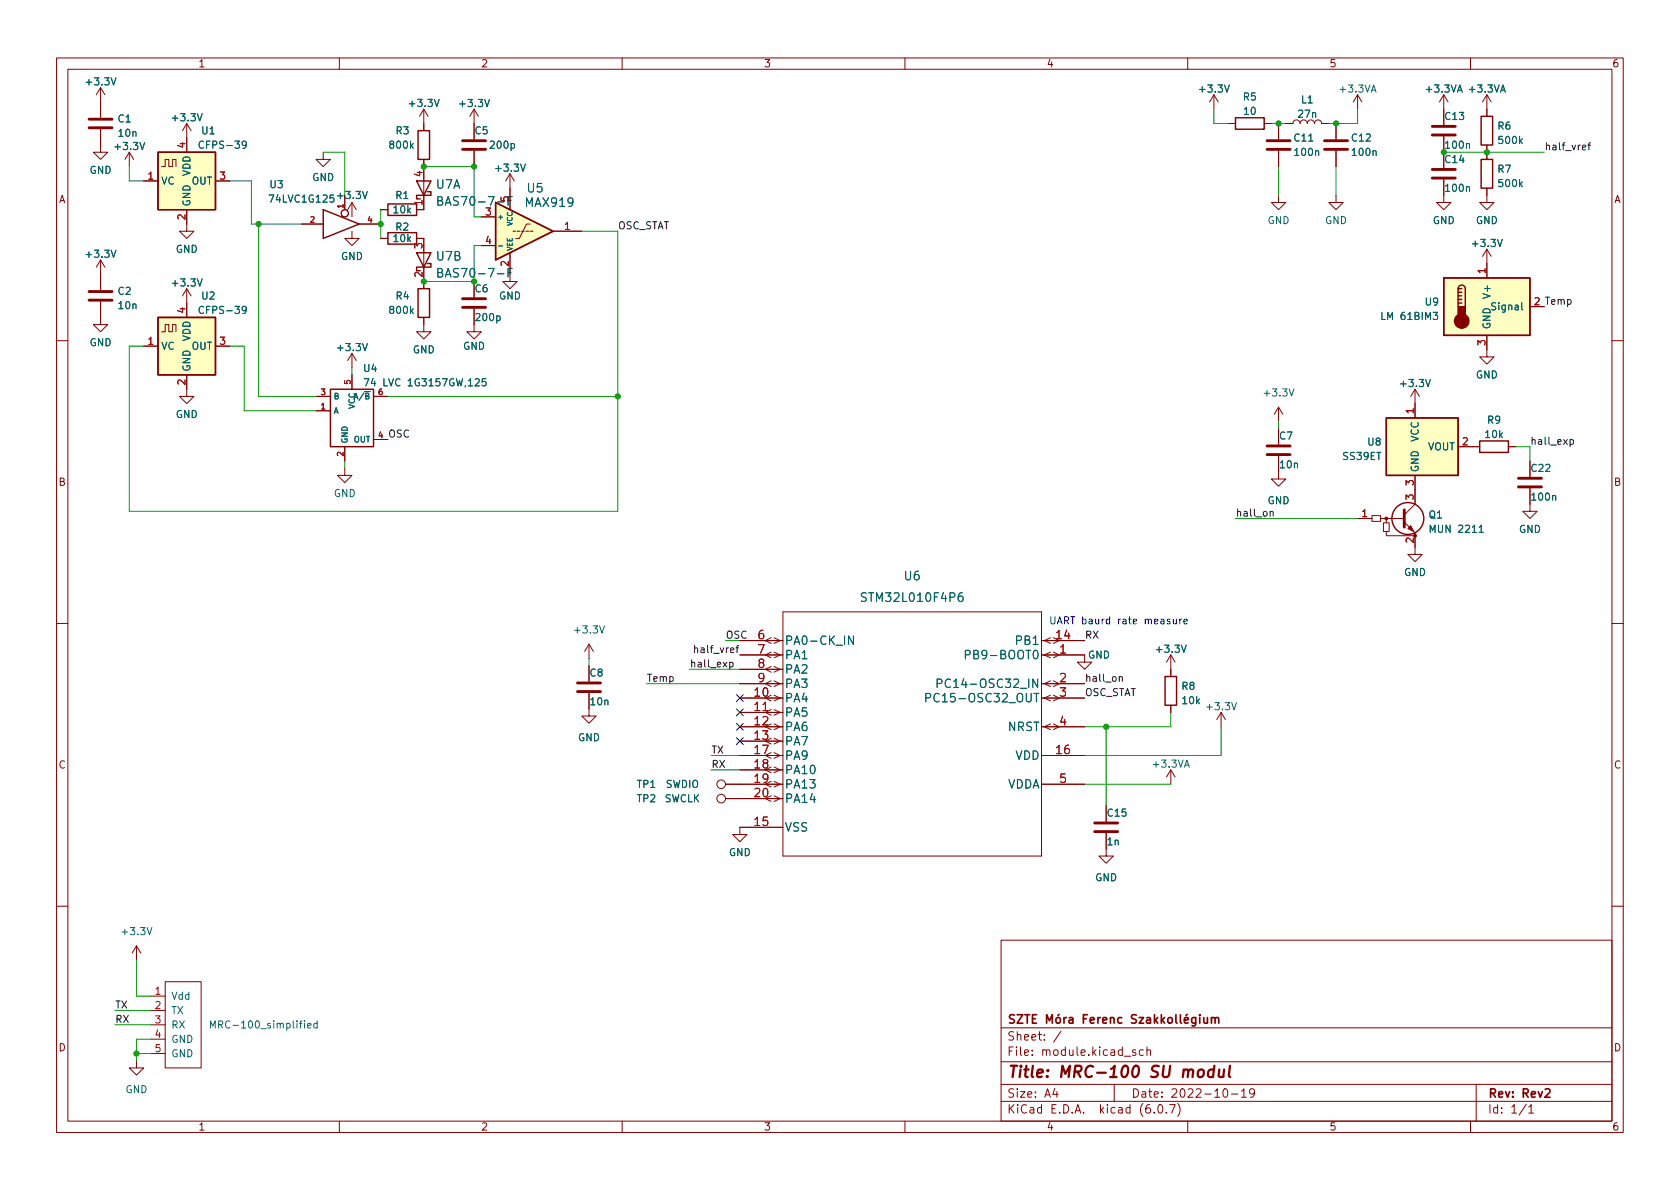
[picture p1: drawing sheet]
<svg xmlns="http://www.w3.org/2000/svg" width="297mm" height="210mm" viewBox="0 0 297 210" stroke-linecap="round" stroke-linejoin="round" font-family="sans-serif">
<g fill="none" stroke="#840000" stroke-width=".18">
<path d="M10 10.2h277v190.1h-277zM12 12.2h273v186.1h-273zM17.8 15.5v5.3M17.8 15.5l-.8 1.3M17.8 15.5l.7 1.3M60 10.2v2M74.9 19.3v3.8M74.9 19.3l-.7 1.3M74.9 19.3l.8 1.3M83.8 19.3l-.7 1.3M83.8 19.3v5.3M83.8 19.3l.8 1.3"/>
<path d="M110 10.2v2M160 10.2v2M210 10.2v2M214.6 16.8l-.7 1.2M214.6 16.8v2.5M214.6 16.8l.8 1.2M240 16.8l-.7 1.2M240 16.8v2.5M240 16.8l.8 1.2M255.3 16.8v5.3M255.3 16.8l-.8 1.2M255.3 16.8l.7 1.2"/>
<path d="M260 10.2v2M262.9 16.8v3.8M262.9 16.8l-.8 1.2M262.9 16.8l.8 1.2M17.8 22.9v4h1.2l-1.2 1.3-1.3-1.3h1.3M22.9 26.9l-.8 1.3M22.9 26.9v2.6M22.9 26.9l.7 1.3M25.4 32h2.5M28.6 29.5h.6v-1.3h.6v1.3h.7v-1.3h.6v1.3M33 37.1v3.8h1.3l-1.3 1.3-1.3-1.3h1.3M33 21.8l-.7 1.3"/>
<path d="M33 21.8v5.1M33 21.8l.8 1.3M38.1 32h2.5M53.3 39.6h3.8M57.1 26.9v1.3h1.3l-1.3 1.3-1.2-1.3h1.2M61 34.5v2.6M62.2 35.8v2.5M62.2 35.8l-.7 1.3M62.2 35.8l.8 1.3M63.5 39.6h3.8M67.3 37.1h1.3M74.9 28.2v8.9h-1.2"/>
<path d="M83.8 26.7v2.8M85.1 38.3h2.5M90.2 30.7l-.8 1.3M90.2 30.7v6.4M90.2 30.7l.7 1.3M93.7 39.6h-.6l-1.3 2.6h-.6M217.2 21.8h1.2M223.5 21.8h1.3M226.1 34.5v1.3h1.2l-1.2 1.3-1.3-1.3h1.3M226.1 21.8v2.8M226.1 26.7v2.8M227.3 21.8h1.3a.64 .64 0 0 1 .6-.6 .64 .64 0 0 1 .7 .6 .64 .64 0 0 1 .6-.6 .64 .64 0 0 1 .6 .6 .64 .64 0 0 1 .7-.6 .64 .64 0 0 1 .6 .6 .64 .64 0 0 1 .6-.6 .64 .64 0 0 1 .7 .6h1.2"/>
<path d="M236.2 34.5v1.3h1.3l-1.3 1.3-1.3-1.3h1.3M236.2 21.8v2.8M236.2 26.7v2.8M255.3 31.7v4.1h1.2l-1.2 1.3-1.3-1.3h1.3M255.3 24.1v5.6M262.9 33.3v2.5h1.3l-1.3 1.3-1.3-1.3h1.3M262.9 25.6v2.6M17.8 53.3v4.1h1.2l-1.2 1.3-1.3-1.3h1.3M17.8 46v5.3M17.8 46l-.8 1.2M17.8 46l.7 1.2M28.6 58.7h.6v-1.3h.6v1.3h.7v-1.3h.6v1.3"/>
<path d="M33 51v5.1M33 51l-.7 1.3M33 51l.8 1.3M62.2 40.9v1.3h1.3l-1.3 1.2-1.2-1.2h1.2M67.3 42.2h1.3M73.7 42.2h1.2v8.8M74.9 56.1v2.6h1.3l-1.3 1.2-1.2-1.2h1.2M83.8 54.6v4.1h1.3l-1.3 1.2-1.3-1.2h1.3M83.8 49.8v2.8M85.1 43.4h2.5M90.2 44.7v5.1h1.2l-1.2 1.2-1.3-1.2h1.3M90.7 40.9h.5"/>
<path d="M91.4 40.9h.5M92.2 40.9h.5M93 40.9h.5M93.7 40.9h.5M97.8 40.9h5.1M262.9 59.3v3.8h1.3l-1.3 1.3-1.3-1.3h1.3M262.9 44.1v5M262.9 44.1l-.8 1.2M262.9 44.1l.8 1.2M270.5 54.2h2.5M10 60.2h2M25.4 61.2h2.5"/>
<path d="M33 66.3v3.8h1.3l-1.3 1.3-1.3-1.3h1.3M38.1 61.2h2.5M55.9 72.6h2.5M55.9 70.1h2.5M61 79v2.5M62.2 62.5v2.5M62.2 66.3v2.5M62.2 62.5l-.7 1.2M62.2 62.5l.8 1.2M66 70.1h2.6M66 77.7h2.6M226.1 72v2.5"/>
<path d="M226.1 75.8v2.8M226.1 72l-.8 1.3M226.1 72l.7 1.3M250.2 68.8l-.8 1.3M250.2 68.8v5.1M250.2 68.8l.8 1.3M257.8 79h3.8M266.7 79h1.3M285 60.2h2M61 82.8v1.3h1.2l-1.2 1.2-1.3-1.2h1.3M226.1 80.6v4.1h1.2l-1.2 1.3-1.3-1.3h1.3M240 91.7h2.6"/>
<path d="M242.6 91.2h1.5v1h-1.5zM244.1 91.7h4.1M244.6 92.5h1v1.5h-1zM245.1 94v.7h5.1M245.1 91.7v.8M248.3 92.3l1.9 1.9v3.8h1.3l-1.3 1.3-1.3-1.3h1.3M250.2 84.1v5l-1.9 2M270.5 86.4v4h1.3l-1.3 1.3-1.3-1.3h1.3M270.5 81.5v2.8M10 110.2h2M104.1 113.9v2.6M104.1 117.7v2.8"/>
<path d="M104.1 113.9l-.7 1.3M104.1 113.9l.8 1.3M130.8 115.8h7.6M130.8 113.3h7.6M130.8 118.4h7.6M136.3 117.9l-1 .5 1 .5M136.3 115.3l-1 .5 1 .5M136.3 112.8l-1 .5 1 .5M136.9 117.9l1 .5-1 .5M136.9 115.3l1 .5-1 .5M136.9 112.8l1 .5-1 .5M138.4 108.2h45.7v43.2h-45.7z"/>
<path d="M184.1 115.8h7.7v1.3h1.2l-1.2 1.3-1.3-1.3h1.3M184.1 113.3h7.7M185.7 115.3l-1 .5 1 .5M185.7 112.8l-1 .5 1 .5M186.2 115.3l1.1 .5-1.1 .5M186.2 112.8l1.1 .5-1.1 .5M207 115.8l-.8 1.3M207 115.8v3.8M207 115.8l.8 1.3M285 110.2h2M104.1 122.5v4.1h1.3l-1.3 1.3-1.2-1.3h1.2M128.3 138.7h10.1"/>
<path d="M130.8 123.4h7.6M130.8 126h7.6M130.8 128.5h7.6M130.8 131.1h7.6M130.8 133.6h7.6M130.8 136.1h7.6M130.8 120.9h7.6M135.3 133.6l1 .5M135.3 128.5l1 .5M136.3 125.5l-1 .5 1 .5M136.3 120.4l-1 .5 1 .5M136.9 138.2l1 .5-1 .5"/>
<path d="M136.9 135.6l1 .5-1 .5M136.9 133.1l1 .5-1 .5M136.9 130.6l1 .5-1 .5M136.9 128l1 .5-1 .5M136.9 125.5l1 .5-1 .5M136.9 122.9l1 .5-1 .5M136.9 120.4l1 .5-1 .5M184.1 138.7h7.7M184.1 123.4h7.7M184.1 128.5h7.7M184.1 133.6h7.7M184.1 120.9h7.7"/>
<path d="M185.7 128l-1 .5 1 .5M185.7 122.9l-1 .5 1 .5M185.7 120.4l-1 .5 1 .5M186.2 128l1.1 .5-1.1 .5M186.2 122.9l1.1 .5-1.1 .5M186.2 120.4l1.1 .5-1.1 .5M207 124.7v1.3M207 136.1v2.6M207 136.1l-.8 1.3M207 136.1l.8 1.3M215.9 126l-.8 1.2M215.9 126v2.5"/>
<path d="M215.9 126l.8 1.2M128.3 141.2h10.1M136.9 140.7l1 .5-1 .5M138.4 146.3h-7.6v1.3h1.3l-1.3 1.2-1.3-1.2h1.3M195.6 147.3v4.1h1.2l-1.2 1.2-1.3-1.2h1.3M195.6 142.5v2.8M10 160.2h2M24.1 167.3l-.7 1.2M24.1 167.3v2.5M24.1 167.3l.8 1.2M26.7 176.1h2.5M26.7 178.7h2.5"/>
<path d="M29.2 173.6h6.4v15.2h-6.4zM177 166.3h108v32h-108zM285 160.2h2M24.1 187.6v1.2h1.3l-1.3 1.3-1.2-1.3h1.2M26.7 181.2h2.5M26.7 183.8h2.5M26.7 186.3h2.5M60 198.3v2M110 198.3v2M160 198.3v2M177 194.8h108M177 191.8h108"/>
<path d="M177 187.8h108M177 181.8h108M186.5 192.5l-.4 1h1M186.9 193v1M187.6 182.4l-1.3 1.9M197 191.8v3M198.8 186.8h1.1M200.8 185.7l-.4-.1-.2 .2 .1 .3 .5 .1v.4h-.6M202.1 185.7l-.4-.1-.3 .3v.4l.2 .3h.5M202.8 185.8l.2-.2 .4 .1v.9M202.8 185.1v1.5M204.1 196.7v.1"/>
<path d="M204.9 195.4l.2-.1a.81 .81 0 0 1 .6 .7 .81 .81 0 0 1-.3 .8h-.2a.81 .81 0 0 1-.6-.6 .81 .81 0 0 1 .3-.8zM206.2 196.7v.1M206.8 195.3h1l-.7 1.5M208.2 195.1a1.72 1.72 0 0 1 0 2.3M210 198.3v2M216.4 192.6l.2-.1a.81 .81 0 0 1 .6 .7 .81 .81 0 0 1-.3 .8h-.2a.81 .81 0 0 1-.6-.6 .81 .81 0 0 1 .3-.8zM217.7 193.5h1.2M219.5 193l.4-.5v1.5M219.5 194h.9M221.8 193.2l-.3 .3-.4-.1-.2-.2 .2-.6 .4-.1 .2 .2a.99 .99 0 0 1-.3 1.3h-.3M260 198.3v2M261 191.8v6.5"/>
<path d="M269.9 195.3l-1.3 1.9M270.3 195.8l.4-.5v1.5M270.3 196.8h.9"/>
<circle cx="61" cy="37.7" r=".63"/>
<circle cx="127.5" cy="138.7" r=".76"/>
<circle cx="127.5" cy="141.2" r=".76"/>
</g>
<g fill="none" stroke="#840000" stroke-width=".3">
<path d="M179.3 179.5l-.5-.1-.3 .3 .1 .4 .7 .3v.4l-.2 .1h-.6M179.8 179.4h1l-1 1.5h1M181.2 179.4h.9M181.6 179.4v1.5M183.3 179.4h-.7v1.5h.7M187.3 179.4l-.2 .2M188.1 179.9v1M188.6 179.9l-.3 .1-.2 .2M192.3 179.4h-.7v1.5M194.1 179.9v1M194.6 179.9l-.3 .1-.2 .2M196.3 179.9v1"/>
<path d="M200.9 179.5l-.6-.1-.2 .2v.4l.7 .3 .1 .3-.3 .3h-.5M201.4 179.9h.8l-.8 1h.8M204.1 179.4v1.5M204.7 179.9l-.6 .6M205.3 179.4v1.5M205.9 179.9l-.6 .6M207.9 179.4v1.3l.2 .2M208.7 179.4v1.3l.2 .2M209.9 179.4l-.2 .2M211.4 179.9v1.2l-.3 .3h-.3M212.1 179.4v.2M212.1 179.9v1"/>
<path d="M212.8 179.9l.1 1h.4l.2-.1M213.5 179.9v1M214.2 179.9v1M182.6 180.1h.5M185.1 180.9v-1.5l.5 1.1 .5-1.1v1.5M186.8 180.1l.2-.2 .4 .2 .1 .5-.2 .3h-.3l-.2-.1zM189.1 180h.5l.1 .9M189.7 180.3l-.5 .1a.29 .29 0 0 0-.2 .2 .29 .29 0 0 0 .2 .3h.5M191.6 180.1h.5M192.8 180.4l.7-.1-.1-.3-.4-.1-.2 .2v.8h.6M195 180.4l.7-.1-.1-.3-.4-.1-.2 .2 .1 .8h.5M196.3 180.1l.3-.2 .3 .1 .1 .9"/>
<path d="M198.3 180l-.4-.1-.3 .3v.4l.2 .3h.5M202.8 180h.5l.1 .9M203.4 180.3l-.5 .1a.29 .29 0 0 0-.2 .2 .29 .29 0 0 0 .2 .3h.5M204.3 180.4l.4 .5M205.5 180.4l.4 .5M206.6 180.1l.2-.2 .4 .2 .1 .5-.2 .3h-.3l-.2-.1zM209.4 180.4l.7-.1v-.3l-.5-.1-.2 .2 .1 .8h.6M211.4 180l-.4-.1-.3 .3v.4l.1 .3h.6M214.2 180.1l.2-.2 .4 .1v.9M214.8 180.1l.3-.2 .3 .1 .1 .9M273.2 192.7l.6-.2 .2 .2 .1 .3-1 1h1"/>
</g>
<path d="M211.9 189.3a.52 .52 0 0 1 .6-.2 .52 .52 0 0 1 .4 .4l-.1 .6a.55 .55 0 0 1-.5 .4 .55 .55 0 0 1-.5-.4zM214.6 189.2a.66 .66 0 0 0-1 .3v.6l.1 .3 .2 .1 .6-.1M214.7 188.5l-.2 2M215.6 189.1l-.1 1.3a.57 .57 0 0 0 .8-.1M216.4 189.1l-.1 1.4M217.5 188.5l-.2 1.7 .2 .3" fill="none" stroke="#840000" stroke-width=".4"/>
<g fill="none" stroke="#840000" stroke-width=".25">
<path d="M27.9 26.9h10.2v10.2h-10.2zM57.1 37.1l6.4 2.5-6.4 2.6zM68.6 36.1h5.1v2h-5.1zM73.7 32h2.5l-1.3 2.5zM73.9 23.1h2v5.1h-2zM75.6 33.9h.6v.6h-2.5v.7h.6M87.6 35.8l10.2 5.1-10.2 5.1zM218.4 20.8h5.1v2.1h-5.1zM261.9 28.2h2v5.1h-2zM261.9 20.6h2v5h-2zM27.9 56.1h10.2v10.2h-10.2zM68.6 41.1h5.1v2.1h-5.1z"/>
<path d="M73.7 44.7h2.5l-1.3 2.5zM73.9 51h2v5.1h-2zM75.6 46.6h.6v.6h-2.5v.7h.6M255.3 49.1h15.2v10.2h-15.2zM257.8 51a.64 .64 0 0 1 .6-.6 .64 .64 0 0 1 .7 .6v3.2M257.8 53.6h.6M257.8 53h.6M257.8 52.3h.6M257.8 51.7h.6M257.8 51v3.2M257.8 51h.6M58.4 68.8h7.6v10.2h-7.6z"/>
<path d="M245.1 73.9h12.7v10.2h-12.7zM261.6 78h5.1v2h-5.1zM206 119.6h2v5.1h-2z"/>
<circle cx="248.9" cy="91.7" r="2.82"/>
</g>
<g fill="none" stroke="#840000" stroke-width=".51">
<path d="M15.7 22.6h4.1M15.7 21.1h4.1M81.8 26.4h4.1M81.8 24.9h4.1M224 26.4h4.1M224 24.9h4.1M234.2 26.4h4.1M234.2 24.9h4.1M253.2 23.9h4.1M253.2 22.3h4.1M253.2 31.5h4.1M253.2 30h4.1"/>
<path d="M15.7 53.1h4.1M15.7 51.6h4.1M81.8 54.4h4.1M81.8 52.8h4.1M224 78.9h4.1M224 80.4h4.1M248.3 90.2v3M268.5 86.1h4M268.5 84.6h4M102.1 122.3h4.1M102.1 120.8h4.1M193.5 147.1h4.1"/>
<path d="M193.5 145.5h4.1"/>
</g>
<g fill="none" stroke="#006464" stroke-width=".18">
<path d="M77.4 35.5l.7-.1 .1-.2-.1-.4h-.7v1.5h.6l.3-.3a.4 .4 0 0 0-.4-.5M90.6 34.8h-.8v1.5M77.4 48.2l.7-.1 .1-.2-.1-.4h-.7v1.5h.6l.3-.3a.4 .4 0 0 0-.4-.5M88.2 43.5h.6M89.8 48.2h.5M90.6 47.5h-.8v1.5M64.4 67h.8l-.5 1.2M85.9 67h-.6l-.1 .6 .2-.1h.4l.2 .2-.1 .4-.2 .1-.5-.1M261.5 94.1h.8M150.9 112.5v1.5l-.9-1.5v1.5M170.1 104.8a.6 .6 0 0 0-.7 .7v.6l.2 .2h.4l.2-.1 .1-.5-.2-.2-.4-.1-.3 .3M170.7 115.8l.7-.1 .1-.2v-.4l-.2-.1h-.6v1.5"/>
<path d="M163.7 123.4l.7-.1 .2-.2-.1-.3-.2-.2h-.6v1.5M165.7 120.9l.7-.1 .2-.2-.1-.4-.2-.1h-.6v1.5M168 120.2a.6 .6 0 0 0-.7 0 .6 .6 0 0 0-.2 .7 .56 .56 0 0 0 .3 .6 .56 .56 0 0 0 .6-.1M37.2 181.8v-1.3l.4 .9 .5-.9v1.3M54.4 181.4l.6-.1-.1-.3h-.3l-.2 .1v.6h.5M56.1 181h-.4l-.2 .2 .1 .5h.5M56.1 180.5v1.3"/>
</g>
<g fill="#ffffc2" stroke="#ffffc2" stroke-width=".18">
<path d="M27.9 26.9h10.2v10.2h-10.2z"/>
<path d="M27.9 56.1h10.2v10.2h-10.2z"/>
<path d="M87.6 35.8l10.2 5.1-10.2 5.1z"/>
<path d="M245.1 73.9h12.7v10.2h-12.7z"/>
<path d="M255.3 49.1h15.2v10.2h-15.2z"/>
</g>
<g fill="#840000" stroke="#840000" stroke-width=".25">
<path d="M257.8 54.2h1.3v1.9h-1.3z"/>
<circle cx="258.4" cy="56.8" r="1.27"/>
</g>
<g fill="#840000" stroke="#840000" stroke-width=".18">
<path d="M248.9 93.5l.5-.5 .5 1z"/>
<circle cx="245.1" cy="91.7" r=".25"/>
</g>
<path d="M280.7 25.7h.5M281.2 25.2l-.3 .2v1.1M277.6 77.8l.4-.1 .2 .3-.1 .5h-.5M224.6 90.6l.1-.2 .3 .1 .1 .8M122.8 114.7l.2-.1h.3l.1 .8M122.8 114.1v1.3M129 117.2l.4-.1 .2 .2-.1 .6h-.5M197.9 119.8l.2-.2 .3 .1v.8" fill="none" stroke="#0f0f0f" stroke-width=".18"/>
<path d="M206.8 109.5h-.3l-.1 .2v.1l.4 .2v.3h-.4M207.4 109.5l.1 .8h.3l.2-.1M208 109.5v.8M208.6 109.5v.8M209 109.5l-.4 .2M209.3 109.9l.6-.1v-.3h-.4l-.2 .2 .1 .6h.5" fill="none" stroke="#0000c2" stroke-width=".18"/>
<g fill="none" stroke="#009600" stroke-width=".18">
<path d="M214.6 19.3v2.5h2.6M240 19.3v2.5h-5.1M22.9 29.5v2.5h2.5M40.6 32h3.8v7.6h8.9M45.7 39.6v30.5h10.2M57.1 26.9h3.9v7.6M67.3 37.1v5.1M74.9 29.5h8.9v8.8h1.3M224.8 21.8h2.5M226.1 29.5v5M236.2 29.5v5M255.3 26.9h17.7"/>
<path d="M85.1 43.4h-1.3v6.4h-8.9M102.9 40.9h6.3v49.5h-86.3v-29.2h2.5M40.6 61.2h2.6v11.4h12.7M62.2 65v1.3M68.6 70.1h40.6M226.1 74.5v1.3M268 79h2.5v2.5M61 81.5v1.3M218.4 91.7h21.6M104.1 116.5v1.2M121.9 118.4h8.9M114.3 120.9h16.5"/>
<path d="M125.7 133.6h5.1M125.7 136.1h5.1M191.8 138.7h15.2M195.6 128.5v14M207 126v2.5h-15.2M215.9 128.5v5.1h-24.1M20.3 178.7h6.4M24.1 169.8v6.3h2.6M20.3 181.2h6.4M24.1 186.3h2.6M26.7 183.8h-2.6v3.8"/>
</g>
<path d="M130.2 127.9l1.2 1.2M130.2 125.4l1.2 1.2M130.2 130.4l1.2 1.3M130.2 122.8l1.2 1.2M131.4 127.9l-1.2 1.2M131.4 125.4l-1.2 1.2M131.4 130.4l-1.2 1.3M131.4 122.8l-1.2 1.2" fill="none" stroke="#000084" stroke-width=".18"/>
<g fill="#009600" stroke="#009600" stroke-width=".18">
<circle cx="74.9" cy="29.5" r=".46"/>
<circle cx="83.8" cy="29.5" r=".46"/>
<circle cx="74.9" cy="49.8" r=".46"/>
<circle cx="67.3" cy="39.6" r=".46"/>
<circle cx="45.7" cy="39.6" r=".46"/>
<circle cx="24.1" cy="186.3" r=".46"/>
<circle cx="195.6" cy="128.5" r=".46"/>
<circle cx="226.1" cy="21.8" r=".46"/>
<circle cx="236.2" cy="21.8" r=".46"/>
<circle cx="255.3" cy="26.9" r=".46"/>
<circle cx="262.9" cy="26.9" r=".46"/>
<circle cx="83.8" cy="49.8" r=".46"/>
<circle cx="109.2" cy="70.1" r=".46"/>
</g>
<text font-size="2.8" fill="#840000" x="178" y="190.6">Title: MRC-100 SU modul</text>
<g font-size="2.1" fill="#006464">
<text x="77.1" y="33.4">U7A</text>
<text x="93.3" y="34">U5</text>
<text x="78.5" y="36.4">BAS70-7-F</text>
<text x="93" y="36.6">MAX919</text>
<text x="77.2" y="46.1">U7B</text>
<text x="78.5" y="49.1">BAS70-7-F</text>
<text x="152.9" y="106.4">STM32L010F4P6</text>
<text x="159.9" y="102.6">U6</text>
<text x="138.7" y="114">PA0-CK_IN</text>
<text x="138.7" y="116.6">PA1</text>
<text x="138.7" y="119.1">PA2</text>
<text x="172" y="116.6">PB9-BOOT0</text>
<text x="179.8" y="114">PB1</text>
<text x="138.7" y="124.2">PA4</text>
<text x="138.7" y="121.6">PA3</text>
<text x="165.6" y="124.2">PC15-OSC32_OUT</text>
<text x="167.9" y="121.6">PC14-OSC32_IN</text>
<text x="138.7" y="126.7">PA5</text>
<text x="138.7" y="129.3">PA6</text>
<text x="138.7" y="131.8">PA7</text>
<text x="178.2" y="129.3">NRST</text>
<text x="138.7" y="134.3">PA9</text>
<text x="138.7" y="136.9">PA10</text>
<text x="179.5" y="134.3">VDD</text>
<text x="138.7" y="139.4">PA13</text>
<text x="138.7" y="142">PA14</text>
<text x="178" y="139.4">VDDA</text>
<text x="138.7" y="147">VSS</text>
</g>
<g font-size="2.1" fill="#a90000">
<text x="134" y="113">6</text>
<text x="186.8" y="113">14</text>
<text x="134" y="115.6">7</text>
<text x="134" y="118.1">8</text>
<text x="187.4" y="115.6">1</text>
<text x="133.5" y="123.2">10</text>
<text x="133.5" y="125.7">11</text>
<text x="134" y="120.6">9</text>
<text x="187.4" y="120.6">2</text>
<text x="187.4" y="123.2">3</text>
<text x="133.5" y="128.3">12</text>
<text x="133.5" y="130.8">13</text>
<text x="187.4" y="128.3">4</text>
<text x="133.5" y="133.3">17</text>
<text x="133.5" y="135.9">18</text>
<text x="186.8" y="133.3">16</text>
<text x="133.5" y="138.4">19</text>
<text x="133.5" y="141">20</text>
<text x="187.4" y="138.4">5</text>
<text x="133.5" y="146">15</text>
</g>
<g font-size="2.1" fill="#840000">
<text x="178" y="184">Sheet: /</text>
<text x="178" y="186.7">File: module.kicad_sch</text>
<text x="178" y="196.9">KiCad E.D.A. kicad (6.0.7)</text>
<text x="178" y="194.1">Size: A4</text>
<text x="200" y="194.1">Date: 2022-10-19</text>
<text x="263" y="194.1">Rev: Rev2</text>
<text x="263" y="196.9">Id: 1/1</text>
</g>
<g font-size="1.8" fill="#840000">
<text x="35" y="11.9">1</text>
<text x="85" y="11.9">2</text>
<text x="135" y="11.9">3</text>
<text x="185" y="11.9">4</text>
<text x="235" y="11.9">5</text>
<text x="285" y="11.9">6</text>
<text x="10.3" y="35.9">A</text>
<text x="285.3" y="35.9">A</text>
<text x="10.3" y="85.9">B</text>
<text x="285.3" y="85.9">B</text>
<text x="10.3" y="135.9">C</text>
<text x="285.3" y="135.9">C</text>
<text x="10.3" y="185.9">D</text>
<text x="285.3" y="185.9">D</text>
<text x="35" y="199.9">1</text>
<text x="85" y="199.9">2</text>
<text x="135" y="199.9">3</text>
<text x="185" y="199.9">4</text>
<text x="235" y="199.9">5</text>
<text x="285" y="199.9">6</text>
</g>
<g font-size="1.8" fill="#006464">
<text x="15.4" y="15.1">+3.3V</text>
<text x="212.3" y="16.4">+3.3V</text>
<text x="219.8" y="17.8">R5</text>
<text x="237.1" y="16.4">+3.3VA</text>
<text x="252.3" y="16.4">+3.3VA</text>
<text x="259.9" y="16.4">+3.3VA</text>
<text x="20.9" y="21.6">C1</text>
<text x="30.7" y="21.4">+3.3V</text>
<text x="35.7" y="23.7">U1</text>
<text x="70" y="23.7">R3</text>
<text x="72.6" y="18.9">+3.3V</text>
<text x="81.5" y="18.9">+3.3V</text>
<text x="84" y="23.7">C5</text>
<text x="220" y="20.3">10</text>
<text x="229.6" y="20.8">27n</text>
<text x="230.1" y="18.3">L1</text>
<text x="255.6" y="21.2">C13</text>
<text x="264.9" y="22.9">R6</text>
<text x="20.5" y="26.5">+3.3V</text>
<text x="21" y="24.2">10n</text>
<text x="35.7" y="26.3">CFPS-39</text>
<text x="69" y="26.3">800k</text>
<text x="86.8" y="26.3">200p</text>
<text x="228.9" y="25">C11</text>
<text x="229.1" y="27.6">100n</text>
<text x="239.1" y="25">C12</text>
<text x="239.2" y="27.6">100n</text>
<text x="255.6" y="28.8">C14</text>
<text x="255.7" y="26.3">100n</text>
<text x="265.1" y="25.4">500k</text>
<text x="15.8" y="30.7">GND</text>
<text x="28.4" y="32.6">VC</text>
<text x="33.7" y="31.2" transform="rotate(-90 33.7 31.2)">VDD</text>
<text x="33.9" y="32.6">OUT</text>
<text x="47.8" y="33.3">U3</text>
<text x="47.9" y="35.8">74LVC1G125</text>
<text x="55.2" y="32">GND</text>
<text x="59.9" y="35.2">+3.3V</text>
<text x="70" y="35.2">R1</text>
<text x="87.8" y="30.3">+3.3V</text>
<text x="255.7" y="33.9">100n</text>
<text x="264.9" y="30.5">R7</text>
<text x="265.1" y="33.1">500k</text>
<text x="33.7" y="36.6" transform="rotate(-90 33.7 36.6)">GND</text>
<text x="69.6" y="37.7">10k</text>
<text x="70" y="40.8">R2</text>
<text x="224.1" y="39.6">GND</text>
<text x="234.3" y="39.6">GND</text>
<text x="253.3" y="39.6">GND</text>
<text x="260.9" y="39.6">GND</text>
<text x="15.4" y="45.6">+3.3V</text>
<text x="31.1" y="44.7">GND</text>
<text x="60.3" y="46">GND</text>
<text x="69.6" y="42.8">10k</text>
<text x="260.6" y="43.7">+3.3V</text>
<text x="20.9" y="52.1">C2</text>
<text x="30.7" y="50.6">+3.3V</text>
<text x="35.7" y="53">U2</text>
<text x="70" y="53">R4</text>
<text x="84" y="51.7">C6</text>
<text x="88.2" y="53">GND</text>
<text x="263.5" y="52.4" transform="rotate(-90 263.5 52.4)">V+</text>
<text x="21" y="54.7">10n</text>
<text x="35.7" y="55.5">CFPS-39</text>
<text x="69" y="55.5">800k</text>
<text x="84.3" y="56.8">200p</text>
<text x="244.6" y="56.6">LM 61BIM3</text>
<text x="252" y="54">U9</text>
<text x="263.5" y="58.3" transform="rotate(-90 263.5 58.3)">GND</text>
<text x="264.2" y="54.9">Signal</text>
<text x="15.8" y="61.2">GND</text>
<text x="28.4" y="61.8">VC</text>
<text x="33.7" y="65.8" transform="rotate(-90 33.7 65.8)">GND</text>
<text x="33.7" y="60.4" transform="rotate(-90 33.7 60.4)">VDD</text>
<text x="33.9" y="61.8">OUT</text>
<text x="59.9" y="62.1">+3.3V</text>
<text x="64.3" y="65.8">U4</text>
<text x="73" y="62.5">GND</text>
<text x="81.9" y="61.8">GND</text>
<text x="65.6" y="68.3">74 LVC 1G3157GW,125</text>
<text x="223.7" y="70.1">+3.3V</text>
<text x="247.9" y="68.4">+3.3V</text>
<text x="260.9" y="66.9">GND</text>
<text x="31.1" y="73.9">GND</text>
<text x="226.2" y="77.7">C7</text>
<text x="262.7" y="77.4">10k</text>
<text x="263" y="74.9">R9</text>
<text x="226.4" y="82.8">10n</text>
<text x="237.5" y="81.3">SS39ET</text>
<text x="241.9" y="78.8">U8</text>
<text x="250.8" y="83.6" transform="rotate(-90 250.8 83.6)">GND</text>
<text x="250.8" y="78.2" transform="rotate(-90 250.8 78.2)">VCC</text>
<text x="252.4" y="79.6">VOUT</text>
<text x="270.8" y="83.4">C22</text>
<text x="59" y="87.9">GND</text>
<text x="224.1" y="89.1">GND</text>
<text x="271" y="88.5">100n</text>
<text x="252.7" y="91.7">Q1</text>
<text x="253.3" y="94.2">MUN 2211</text>
<text x="268.5" y="94.2">GND</text>
<text x="248.2" y="101.8">GND</text>
<text x="101.8" y="112">+3.3V</text>
<text x="104.3" y="119.6">C8</text>
<text x="192.3" y="116.5">GND</text>
<text x="204.7" y="115.4">+3.3V</text>
<text x="104.5" y="124.7">10n</text>
<text x="209" y="122">R8</text>
<text x="209.1" y="124.5">10k</text>
<text x="213.6" y="125.6">+3.3V</text>
<text x="102.2" y="131.1">GND</text>
<text x="204" y="135.7">+3.3VA</text>
<text x="112.7" y="141.9">TP2</text>
<text x="112.7" y="139.3">TP1</text>
<text x="117.4" y="141.9">SWCLK</text>
<text x="117.7" y="139.3">SWDIO</text>
<text x="195.8" y="149.5">1n</text>
<text x="195.9" y="144.4">C15</text>
<text x="128.8" y="151.4">GND</text>
<text x="193.6" y="155.8">GND</text>
<text x="21.8" y="165.3">+3.3V</text>
<text x="30.2" y="176.8">Vdd</text>
<text x="30.2" y="179.3">TX</text>
<text x="30.2" y="181.9">RX</text>
<text x="30.2" y="184.4">GND</text>
<text x="38.2" y="181.9">MRC-100_simplified</text>
<text x="30.2" y="186.9">GND</text>
<text x="22.2" y="193.3">GND</text>
</g>
<g font-size="1.8" fill="#a90000">
<text x="32.8" y="26.1" transform="rotate(-90 32.8 26.1)">4</text>
<text x="26.2" y="31.7">1</text>
<text x="38.9" y="31.7">3</text>
<text x="74.7" y="31.2" transform="rotate(-90 74.7 31.2)">4</text>
<text x="89.9" y="35.7" transform="rotate(-90 89.9 35.7)">5</text>
<text x="32.8" y="38.8" transform="rotate(-90 32.8 38.8)">2</text>
<text x="74.7" y="36.3" transform="rotate(-90 74.7 36.3)">1</text>
<text x="85.9" y="38.1">3</text>
<text x="99.8" y="40.6">1</text>
<text x="74.7" y="43.9" transform="rotate(-90 74.7 43.9)">3</text>
<text x="85.9" y="43.2">4</text>
<text x="89.9" y="47.1" transform="rotate(-90 89.9 47.1)">2</text>
<text x="74.7" y="49" transform="rotate(-90 74.7 49)">2</text>
<text x="262.6" y="48.4" transform="rotate(-90 262.6 48.4)">1</text>
<text x="271.3" y="54">2</text>
<text x="32.8" y="55.4" transform="rotate(-90 32.8 55.4)">4</text>
<text x="26.2" y="61">1</text>
<text x="38.9" y="61">3</text>
<text x="262.6" y="61.1" transform="rotate(-90 262.6 61.1)">3</text>
<text x="32.8" y="68.1" transform="rotate(-90 32.8 68.1)">2</text>
<text x="249.9" y="73.1" transform="rotate(-90 249.9 73.1)">1</text>
<text x="258.6" y="78.7">2</text>
<text x="249.9" y="88.4" transform="rotate(-90 249.9 88.4)">3</text>
<text x="249.9" y="85.8" transform="rotate(-90 249.9 85.8)">3</text>
<text x="240.8" y="91.4">1</text>
<text x="249.9" y="96" transform="rotate(-90 249.9 96)">2</text>
<text x="27.4" y="175.9">1</text>
<text x="27.4" y="178.4">2</text>
<text x="27.4" y="181">3</text>
<text x="27.4" y="183.5">4</text>
<text x="27.4" y="186">5</text>
</g>
<g font-size="1.8" fill="#0f0f0f">
<text x="273" y="26.6">half_vref</text>
<text x="109.2" y="40.5">OSC_STAT</text>
<text x="271.3" y="54">2 Temp</text>
<text x="68.6" y="77.4">OSC</text>
<text x="270.5" y="78.6">hall_exp</text>
<text x="218.4" y="91.3">hall_on</text>
<text x="191.8" y="112.9">RX</text>
<text x="121.9" y="118">hall_exp</text>
<text x="123.4" y="115.5">half_vref</text>
<text x="114.3" y="120.5">Temp</text>
<text x="191.8" y="120.5">hall_on</text>
<text x="191.8" y="123.1">OSC_STAT</text>
<text x="125.7" y="135.8">RX</text>
<text x="125.7" y="133.2">TX</text>
<text x="20.3" y="178.3">TX</text>
<text x="20.3" y="180.9">RX</text>
</g>
<text font-size="1.8" fill="#009600" x="128.3" y="112.9">OSC</text>
<text font-size="1.8" fill="#0000c2" x="185.4" y="110.4">UART baurd rate measure</text>
<g font-size="1.4" fill="#a90000">
<text x="54.9" y="39.4">2</text>
<text x="60.7" y="36.8" transform="rotate(-90 60.7 36.8)">1</text>
<text x="65" y="39.4">4</text>
<text x="56.8" y="69.8">3</text>
<text x="62" y="68" transform="rotate(-90 62 68)">5</text>
<text x="66.9" y="69.8">6</text>
<text x="56.8" y="72.4">1</text>
<text x="66.9" y="77.5">4</text>
<text x="60.7" y="80.7" transform="rotate(-90 60.7 80.7)">2</text>
</g>
<g font-size="1.4" fill="#006464">
<text x="58.9" y="70.6">B</text>
<text x="62" y="70.6">A/~{B}</text>
<text x="58.9" y="73.1">A</text>
<text x="62.7" y="72.3" transform="rotate(-90 62.7 72.3)">VCC</text>
<text x="61.5" y="78.5" transform="rotate(-90 61.5 78.5)">GND</text>
<text x="62.5" y="78.2">OUT</text>
</g>
<g font-size="1.2" fill="#006464">
<text x="87.9" y="38.8">+</text>
<text x="90.6" y="39.9" transform="rotate(-90 90.6 39.9)">VCC</text>
<text x="90.6" y="44.4" transform="rotate(-90 90.6 44.4)">VEE</text>
</g>
</svg>
